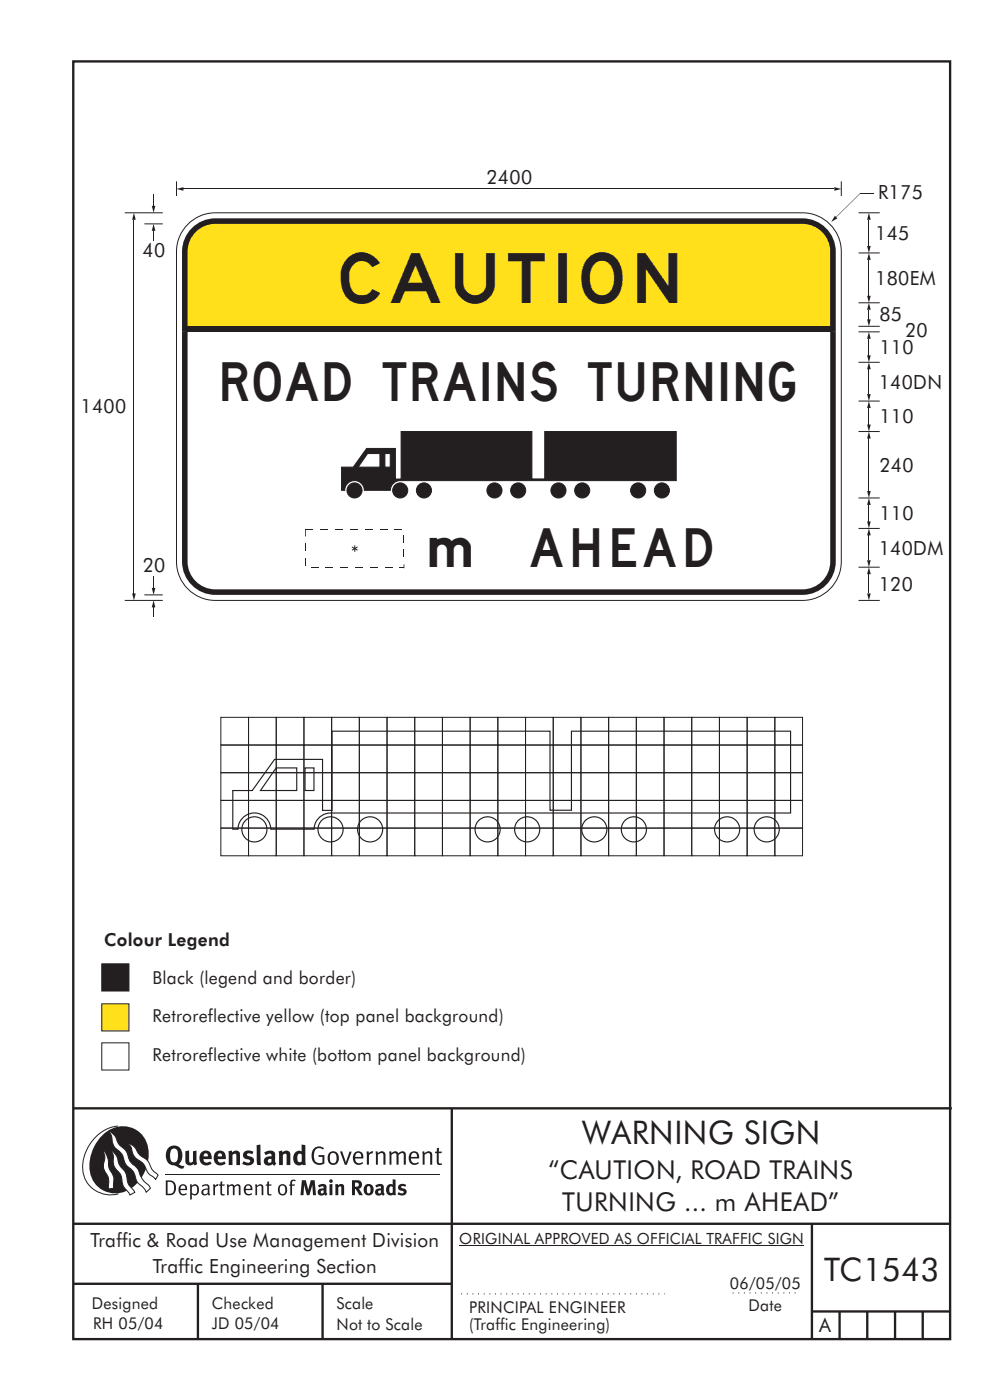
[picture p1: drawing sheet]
<svg xmlns="http://www.w3.org/2000/svg" width="217mm" height="303mm" viewBox="0 0 217 303" stroke-linecap="round" stroke-linejoin="round" font-family="sans-serif">
<g fill="none" stroke="#231f20" stroke-width=".51">
<path d="M15.9 13.3h189.9v276.9h-189.9zM15.9 240.2h190.3M97.9 240.1v50.1M15.9 265.2h190M15.9 278.2h82M42.9 278.2v12M69.9 278.2v12M175.9 265.2v25M175.9 284.2h30M181.9 284.2v6M187.9 284.2v6M193.9 284.2v6"/>
<path d="M199.9 284.2v6"/>
</g>
<path d="M99.9 280.4h44.1M158.7 280.2h14" fill="none" stroke="#231f20" stroke-width=".22" stroke-dasharray=".2 1" stroke-linecap="butt"/>
<path d="M99.5 269.9h74.7" fill="none" stroke="#231f20" stroke-width=".22"/>
<g fill="#231f20">
<path d="M68.1 248.8a1.61 1.61 0 0 1 2.1 0l-.2 .3a1.17 1.17 0 0 0-1.4-.2 1.17 1.17 0 0 0-.6 1.3 1.35 1.35 0 0 0 .3 1.4 1.35 1.35 0 0 0 1.4 .4l.1-.1v-1.2h-.7l-.2-.4h1.4v1.8a1.82 1.82 0 0 1-2.2 0 1.82 1.82 0 0 1-.6-2.1l.2-.7z" fill-rule="evenodd"/>
<path d="M71.4 249.7a1.59 1.59 0 0 0 .8 2.7 1.55 1.55 0 0 0 .9-2.4l-.1-.2a1.21 1.21 0 0 0-1.6-.1zM71.7 250a.83 .83 0 0 1 1 .1 .83 .83 0 0 1 .2 .9 .75 .75 0 0 1-.6 1.1 .75 .75 0 0 1-.8-.8v-1z" fill-rule="evenodd"/>
<path d="M73.7 249.6l.4-.1 .8 2.4 .8-2.3h.5l-1.1 2.8h-.4z" fill-rule="evenodd"/>
<path d="M76.8 249.9a1.53 1.53 0 0 0-.3 1.6 1.53 1.53 0 0 0 1.5 .9l.7-.3-.2-.3a.89 .89 0 0 1-1.1 .2 .89 .89 0 0 1-.5-1h1.8a1.15 1.15 0 0 0-.5-1.3 1.15 1.15 0 0 0-1.4 .2zM77.1 250a.67 .67 0 0 1 .9-.1 .67 .67 0 0 1 .3 .8h-1.4z" fill-rule="evenodd"/>
<path d="M79.4 249.6l.4-.1 .1 .4 .5-.4h.4l-.1 .5a.61 .61 0 0 0-.8 .6v1.8h-.4z" fill-rule="evenodd"/>
<path d="M81.3 249.6l.4-.1 .1 .4a.89 .89 0 0 1 1-.4 .89 .89 0 0 1 .7 .7v2.2h-.4l-.1-2.2-.1-.2-.3-.1-.8 .4v2.1h-.4z" fill-rule="evenodd"/>
<path d="M84.3 249.6l.4-.1 .1 .4a.83 .83 0 0 1 .8-.4 .83 .83 0 0 1 .7 .5 .86 .86 0 0 1 .9-.5 .86 .86 0 0 1 .7 .7v2.2h-.4l-.1-2.3a.5 .5 0 0 0-.8 0l-.3 .2v2.1h-.4v-2.2l-.4-.3-.7 .4v2.1h-.4z" fill-rule="evenodd"/>
<path d="M88.9 249.9a1.53 1.53 0 0 0-.3 1.6 1.53 1.53 0 0 0 1.5 .9l.6-.3-.1-.3a.89 .89 0 0 1-1.1 .2 .89 .89 0 0 1-.5-1h1.8a1.15 1.15 0 0 0-.5-1.3 1.15 1.15 0 0 0-1.4 .2zM89.2 250a.67 .67 0 0 1 .8-.1 .67 .67 0 0 1 .3 .8h-1.3z" fill-rule="evenodd"/>
<path d="M91.4 249.6l.5-.1 .1 .4a.89 .89 0 0 1 .9-.4 .89 .89 0 0 1 .7 .7v2.2h-.4v-2.2l-.1-.2-.3-.1-.8 .4v2.1h-.5z" fill-rule="evenodd"/>
<path d="M94.6 248.8l.5-.1v.9h.7l-.2 .3h-.6l.1 2.1 .1 .1h.5l.1 .3a.71 .71 0 0 1-1.2-.6v-1.9h-.4v-.3h.4z" fill-rule="evenodd"/>
<path d="M40.1 249.5l.9-.2v2a.46 .46 0 0 0 .2 .6 .46 .46 0 0 0 .6-.2v-2.2l.8-.2v2.4l.2 .5-.6 .4-.3-.3a1.03 1.03 0 0 1-1.2 .2 1.03 1.03 0 0 1-.6-1.1z" fill-rule="evenodd"/>
<path d="M43.6 249.8a1.64 1.64 0 0 0 0 2.2 1.64 1.64 0 0 0 2.2 .1l-.3-.4a.78 .78 0 0 1-.9 .3 .78 .78 0 0 1-.5-.8h1.8a1.37 1.37 0 0 0-.6-1.7 1.37 1.37 0 0 0-1.7 .3zM44.2 250.1a.48 .48 0 0 1 .6-.1 .48 .48 0 0 1 .2 .6h-.9z" fill-rule="evenodd"/>
<path d="M46.7 249.8a1.65 1.65 0 0 0-.2 1.9 1.65 1.65 0 0 0 1.8 .8l.6-.4-.3-.4a.78 .78 0 0 1-.9 .3 .78 .78 0 0 1-.5-.8h1.7a1.37 1.37 0 0 0-.5-1.7 1.37 1.37 0 0 0-1.7 .3zM47.3 250.1a.48 .48 0 0 1 .6-.1 .48 .48 0 0 1 .2 .6h-.9z" fill-rule="evenodd"/>
<path d="M49.4 249.5l.8-.2 .1 .4a.95 .95 0 0 1 1-.3 .95 .95 0 0 1 .7 .8v2.3h-.8v-2.3l-.3-.2-.5 .3v2.2h-.9z" fill-rule="evenodd"/>
<path d="M52.8 249.7a1.73 1.73 0 0 1 2.1-.1l-.3 .5-.5-.2a.42 .42 0 0 0-.6 .3l.1 .3a1.16 1.16 0 0 1 1.4 1.4 1.82 1.82 0 0 1-2.5 .3l.3-.6 .7 .3a.47 .47 0 0 0 .7-.3 .87 .87 0 0 0-1.1-.5l-.3-.2-.2-.4z" fill-rule="evenodd"/>
<path d="M57.2 249.8l.4 .5 .3-.1a.62 .62 0 0 1 .9 0v.4a1.21 1.21 0 0 0-1.3 .3 1.21 1.21 0 0 0-.2 1.3 1.19 1.19 0 0 0 1.7 .1l.4 .3 .5-.5-.3-.3v-1.4a.96 .96 0 0 0-1.3-1zM58.2 251.2l.6-.1v.7a.43 .43 0 0 1-.7 .1 .43 .43 0 0 1 .1-.7z" fill-rule="evenodd"/>
<path d="M60.3 249.5l.8-.2 .1 .4a.95 .95 0 0 1 1-.3 .95 .95 0 0 1 .7 .8v2.3h-.8v-2.3l-.3-.2-.5 .3v2.2h-.8z" fill-rule="evenodd"/>
<path d="M65.3 248l.1 1.5a1.29 1.29 0 0 0-1.4 .2 1.29 1.29 0 0 0-.5 1.3 1.24 1.24 0 0 0 .5 1.3 1.24 1.24 0 0 0 1.5 0v.2h.8l-.2-4.3zM64.7 250.1l.4-.1 .3 .2v1.5l-.3 .1a.48 .48 0 0 1-.7-.4v-.8z" fill-rule="evenodd"/>
<path d="M55.6 248.2l.8-.2 .2 4.5h-.8l-.1-.2z" fill-rule="evenodd"/>
</g>
<path d="M25.6 244a9 9 0 0 0-7.4 10.9 6.2 6.2 0 0 0 7.5 3.8M35.9 254.6h59.4" fill="none" stroke="#231f20" stroke-width=".22"/>
<path d="M22.3 245.9a5.7 5.7 0 0 1 6.5-1.4 5.7 5.7 0 0 1 3.4 5.7 8.6 8.6 0 0 1-6.2 8.3 5.7 5.7 0 0 1-6.6-7 9.9 9.9 0 0 1 2.9-5.6z" fill-rule="evenodd" fill="#231f20"/>
<path d="M27.6 247.7a3.1 3.1 0 0 1 2.3 2.2l.8 .7a3.2 3.2 0 0 1 2 2.4l.4 .6 1.1 1.1-.5 .9-.3-.3a3.5 3.5 0 0 1-1.8-2.1 3.8 3.8 0 0 0-2.1-2.2 3.5 3.5 0 0 1-1-2.2zM23.6 245.1a3.4 3.4 0 0 1 1.9 2.5l.7 .8a3.7 3.7 0 0 1 1.8 2.9l.7 1a3.5 3.5 0 0 1 1.7 2.5 6.3 6.3 0 0 0 1.9 2.2l.3 .5-.9 .9a6.1 6.1 0 0 0-2-2.2l-.3-.8a3.6 3.6 0 0 0-1.9-2.8l-.6-1a3.6 3.6 0 0 0-1.9-2.8 4.9 4.9 0 0 1-.9-2.8zM24.1 249.3a3.4 3.4 0 0 1 1.6 2.7l.6 1a3.8 3.8 0 0 1 1.3 3.1l.4 .7 1.2 1.6-1 .6-.6-.8a3.6 3.6 0 0 1-1.3-3.2l-.6-1a3.1 3.1 0 0 1-1.1-3.3zM22.4 249.3a5.1 5.1 0 0 1 1.2 3.7l.3 .7a3.1 3.1 0 0 1 .7 3l.1 .8-1.2 .2v-.8a3.5 3.5 0 0 0-.9-3.3 3.6 3.6 0 0 1 .1-2.5z" fill-rule="evenodd" fill="#fff" stroke="#231f20" stroke-width=".22"/>
<g fill="#231f20">
<path d="M36.5 248.7a2.51 2.51 0 0 0 .4 3.7l.8 .1a2.78 2.78 0 0 0 2 .7l.3-.6h-.6l-.7-.3a2.56 2.56 0 0 0 0-3.8 1.83 1.83 0 0 0-2.2 .2zM37.2 249.1a.87 .87 0 0 1 1 0 .87 .87 0 0 1 .3 .9v.4a1.17 1.17 0 0 1-.8 1.5l-.3-.1a2.38 2.38 0 0 1-.2-2.7z" fill-rule="evenodd"/>
<path d="M36.3 256.1v2.6a1.12 1.12 0 0 0 1.2-.3 1.12 1.12 0 0 0 .2-1.2l-.1-.5-.3-.4zM35.9 255.8h.7a1.48 1.48 0 0 1 1.5 2.1 1.24 1.24 0 0 1-1.3 1.1h-.9zM39.2 257.1l-.1 .5h1a.55 .55 0 0 0-.2-.6 .55 .55 0 0 0-.7 .1zM38.9 256.9a.95 .95 0 0 1 1.2-.1 .95 .95 0 0 1 .4 1.1h-1.4a.72 .72 0 0 0 .4 .8 .72 .72 0 0 0 .8-.2l.2 .3a1.18 1.18 0 0 1-1.6-.1 1.18 1.18 0 0 1-.1-1.6zM41.6 257.3v1.2a.7 .7 0 0 0 .9 .1 .7 .7 0 0 0 .2-.9 .61 .61 0 0 0-.4-.7 .61 .61 0 0 0-.7 .3zM41.1 256.7l.4-.1v.4a.95 .95 0 0 1 1.3-.2 .95 .95 0 0 1 .3 1.2 .92 .92 0 0 1-.5 .9 .92 .92 0 0 1-1-.1v1.1l-.4 .1zM44.1 258a.5 .5 0 0 0 .2 .8 .5 .5 0 0 0 .7-.4v-.6zM43.7 256.9a1 1 0 0 1 1.7 .3v1.4l.1 .2-.1 .3-.4-.3a.78 .78 0 0 1-1.3-.1 .78 .78 0 0 1 .8-1.1h.5a.58 .58 0 0 0-.3-.7 .58 .58 0 0 0-.8 .2zM46.1 256.7l.4-.1 .1 .4 .3-.3 .4-.1-.2 .4a.52 .52 0 0 0-.5 .5v1.5h-.4zM47.8 256.1l.4-.1-.1 .7h.6l-.1 .3h-.5v1.5a.35 .35 0 0 0 .5 .3l.1 .2a.57 .57 0 0 1-.6 .1 .57 .57 0 0 1-.4-.5v-1.6h-.3v-.3h.3zM49.1 256.7l.4-.1v.4l.3-.2a.64 .64 0 0 1 1 .2 .7 .7 0 0 1 .7-.4 .7 .7 0 0 1 .6 .6v1.8h-.4v-1.7l-.3-.4-.6 .4v1.7h-.4v-1.6a.38 .38 0 0 0-.2-.5 .38 .38 0 0 0-.5 .2l-.2 .2v1.7h-.3zM53.4 257.1l-.2 .5h1.1a.55 .55 0 0 0-.3-.6 .55 .55 0 0 0-.6 .1zM53.1 256.9a.95 .95 0 0 1 1.2-.1 .95 .95 0 0 1 .4 1.1h-1.5a.72 .72 0 0 0 .4 .8 .72 .72 0 0 0 .9-.2l.1 .3a1.18 1.18 0 0 1-1.6-.1 1.18 1.18 0 0 1 0-1.6zM55.2 256.7l.4-.1 .1 .4a.72 .72 0 0 1 .8-.4 .72 .72 0 0 1 .5 .6v1.8h-.3v-1.6a.45 .45 0 0 0-.3-.5 .45 .45 0 0 0-.6 .2l-.1 .2v1.7h-.4zM57.9 256.1l.4-.1v.7h.5l-.1 .3h-.5v1.5a.35 .35 0 0 0 .6 .3v.2a.57 .57 0 0 1-.6 .1 .57 .57 0 0 1-.3-.5v-1.6h-.3v-.3h.3zM60.8 257.1l-.2 .7a.65 .65 0 0 0 .2 .8 .65 .65 0 0 0 .9-.2v-.1a.93 .93 0 0 0-.7-1.4zM60.5 256.9a1.12 1.12 0 0 1 1.4 0 1.12 1.12 0 0 1 .2 1.5 1.01 1.01 0 0 1-1.2 .6 1.01 1.01 0 0 1-.7-1.2zM63.1 255.8l.4-.2 .6 .2-.2 .2-.3-.1-.3 .2v.6h.6l-.1 .3h-.5v2h-.4v-2h-.2v-.3h.2zM65.4 255.8l-.3 3.2h.6l.2-2.3 .6 2.3h.5l.7-2.3 .1 2.3h.6l-.2-3.2h-.9l-.5 2.1-.6-2.1zM68.9 256.9l.2 .4a.51 .51 0 0 1 .6-.3 .51 .51 0 0 1 .4 .4v.1a.88 .88 0 0 0-1.1 .4 .88 .88 0 0 0 .2 1.1 .9 .9 0 0 0 1.1-.2l.3 .3 .3-.4-.2-.2v-1.1a.87 .87 0 0 0-.5-.8 .87 .87 0 0 0-.9 .1zM69.6 258h.5v.5l-.2 .1h-.3l-.1-.1zM71.4 256.7v2.3h.6v-2.4zM71.3 256a.4 .4 0 0 0 .8 0 .4 .4 0 0 0-.8 0zM72.6 256.7l.1 2.3h.6v-1.7a.33 .33 0 0 1 .4-.2 .33 .33 0 0 1 .2 .4v1.5h.6v-1.7a.75 .75 0 0 0-.5-.7 .75 .75 0 0 0-.8 .3l-.1-.3zM76.2 255.8v3.2h.7v-1.3l.3 .2 .6 1.1h.8l-.9-1.4a.94 .94 0 0 0 .7-1 .94 .94 0 0 0-.9-.8zM76.9 256.3a.51 .51 0 0 1 .7 .1 .51 .51 0 0 1-.2 .7l-.5 .1zM79.1 256.9a1.19 1.19 0 0 0-.1 1.7 1.19 1.19 0 0 0 1.7 0 1.19 1.19 0 0 0 0-1.6 1.19 1.19 0 0 0-1.6-.1zM79.7 257.1l.2-.1a.99 .99 0 0 1 0 1.6 1.06 1.06 0 0 1-.2-1.5zM81.3 256.9l.3 .4a.51 .51 0 0 1 .5-.3 .51 .51 0 0 1 .4 .4v.1a.88 .88 0 0 0-1.1 .4 .88 .88 0 0 0 .2 1.1 .9 .9 0 0 0 1.1-.2l.3 .3 .4-.4-.3-.2v-1.1a.87 .87 0 0 0-.5-.8 .87 .87 0 0 0-.9 .1zM82 258h.5v.5l-.1 .1h-.3l-.2-.1zM85.1 255.5v1.2a1.21 1.21 0 0 0-1.4 .7 1.21 1.21 0 0 0 .3 1.5l.6 .2 .6-.2v.1h.6l-.1-3.4zM84.5 257.1l.6 .1-.1 1.2a.46 .46 0 0 1-.6 0 .46 .46 0 0 1-.1-.5zM86.5 256.8a.79 .79 0 0 0-.2 .9 .79 .79 0 0 0 .9 .4 .33 .33 0 0 1 .1 .5 .33 .33 0 0 1-.5 0l-.5-.3-.2 .5a1.15 1.15 0 0 0 1.2 .3 1.15 1.15 0 0 0 .8-1 1.49 1.49 0 0 0-1.2-.8 .4 .4 0 0 1 .3-.3 .4 .4 0 0 1 .4 .1l.2 .1 .2-.4a1.47 1.47 0 0 0-1.5 0z" fill-rule="evenodd"/>
</g>
<path d="M22 217.5h5.9v5.9h-5.9z" fill-rule="evenodd" fill="#ffe01b" stroke="#231f20" stroke-width=".22"/>
<path d="M22 208.9h5.9v5.9h-5.9z" fill-rule="evenodd" fill="#231f20" stroke="#231f20" stroke-width=".22"/>
<path d="M22 226h5.9v5.9h-5.9z" fill="none" stroke="#231f20" stroke-width=".22"/>
<path d="M40.7 48.6a8.4 8.4 0 0 1 5.9-2.5h127.2a8.4 8.4 0 0 1 8.4 8.4v67.2a8.4 8.4 0 0 1-8.4 8.4h-127.2a8.4 8.4 0 0 1-8.4-8.4v-67.2a8.4 8.4 0 0 1 2.5-5.9z" fill-rule="evenodd" fill="#fff" stroke="#231f20" stroke-width=".22"/>
<g fill="#231f20">
<path d="M39.4 71.9h141.6v49.8a7.2 7.2 0 0 1-7.2 7.2h-127.2a7.2 7.2 0 0 1-7.2-7.2z" fill-rule="evenodd"/>
<path d="M41.9 49.1a7.2 7.2 0 0 1 4.7-1.8h127.2a7.2 7.2 0 0 1 7.2 7.2v17.4h-141.6v-17.4a7.2 7.2 0 0 1 2.5-5.4z" fill-rule="evenodd"/>
<path d="M38.2 40.9l1.5-.3v.7l-1.5-.4 1.5-.3z" fill-rule="evenodd"/>
</g>
<path d="M39.8 40.9h140.9" fill="none" stroke="#231f20" stroke-width=".22"/>
<path d="M180.7 40.6l1.5 .3-1.5 .4v-.7l1.5 .3z" fill-rule="evenodd" fill="#231f20"/>
<path d="M38.2 39.3v3.2" fill="none" stroke="#231f20" stroke-width=".22"/>
<path d="M40.6 71.9h139.2v49.8a6 6 0 0 1-6 6h-127.2a6 6 0 0 1-6-6z" fill-rule="evenodd" fill="#fff"/>
<path d="M42.4 50.3a6 6 0 0 1 4.2-1.8h127.2a6 6 0 0 1 6 6v17.4h-139.2v-17.4a6 6 0 0 1 1.8-4.2z" fill-rule="evenodd" fill="#ffe01b"/>
<g fill="#231f20">
<path d="M40.2 70.7h140.2v1.2h-140.2z"/>
<path d="M76.3 118.4l.4 .3v-.5h.3l-.1 .5 .5-.3 .1 .2-.5 .3 .5 .2-.1 .2-.4-.2v.5h-.3v-.5l-.4 .2-.1-.2 .4-.2-.4-.3z" fill-rule="evenodd"/>
<path d="M188.2 122.9l.4 1.5h-.8l.4-1.5 .4 1.5z" fill-rule="evenodd"/>
</g>
<g fill="#231f20">
<path d="M66.2 114.6h1.7v.2h-1.7z"/>
<path d="M69.4 114.6h1.7v.2h-1.7z"/>
<path d="M72.6 114.6h1.7v.2h-1.7z"/>
<path d="M75.8 114.6h1.7v.2h-1.7z"/>
<path d="M79 114.6h1.7v.2h-1.7z"/>
<path d="M82.3 114.6h1.6v.2h-1.6z"/>
<path d="M85.5 114.6h1.7v.2h-1.7z"/>
<path d="M87.4 115.9h.2v1.6h-.2z"/>
<path d="M87.4 119.1h.2v1.7h-.2z"/>
<path d="M87.4 122.3h.2v.9l-.2-.1z"/>
<path d="M86.6 123h.9v.2h-.9z"/>
<path d="M83.4 123h1.7v.2h-1.7z"/>
<path d="M80.2 123h1.7v.2h-1.7z"/>
<path d="M77 123h1.6v.2h-1.6z"/>
<path d="M73.7 123h1.7v.2h-1.7z"/>
<path d="M70.5 123h1.7v.2h-1.7z"/>
<path d="M67.3 123h1.7v.2h-1.7z"/>
<path d="M66.1 121h.2v1.7h-.2z"/>
<path d="M66.1 117.8h.2v1.7h-.2z"/>
<path d="M66.1 114.6l.2 .1v1.6h-.2z"/>
</g>
<path d="M188.2 124.5v4.1" fill="none" stroke="#231f20" stroke-width=".22"/>
<g fill="#231f20">
<path d="M187.8 128.6h.8l-.4 1.5 .4-1.5-.4 1.5z" fill-rule="evenodd"/>
<path d="M188.2 114.5l.4 1.5h-.8l.4-1.5 .4 1.5z" fill-rule="evenodd"/>
</g>
<path d="M188.2 116.1v5.3" fill="none" stroke="#231f20" stroke-width=".22"/>
<g fill="#231f20">
<path d="M187.8 121.4h.8l-.4 1.5 .4-1.5-.4 1.5z" fill-rule="evenodd"/>
<path d="M188.2 78.5l.4 1.5h-.8l.4-1.5 .4 1.5z" fill-rule="evenodd"/>
</g>
<path d="M188.2 80.1v5.3" fill="none" stroke="#231f20" stroke-width=".22"/>
<g fill="#231f20">
<path d="M187.8 85.4h.8l-.4 1.5 .4-1.5-.4 1.5z" fill-rule="evenodd"/>
<path d="M188.2 107.9l.4 1.5h-.8l.4-1.5 .4 1.5z" fill-rule="evenodd"/>
</g>
<path d="M188.2 109.5v3.5" fill="none" stroke="#231f20" stroke-width=".22"/>
<g fill="#231f20">
<path d="M187.8 113h.8l-.4 1.5 .4-1.5-.4 1.5z" fill-rule="evenodd"/>
<path d="M188.2 71.9l.4 1.5h-.8l.4-1.5 .4 1.5z" fill-rule="evenodd"/>
</g>
<path d="M188.2 73.5v3.5" fill="none" stroke="#231f20" stroke-width=".22"/>
<g fill="#231f20">
<path d="M187.8 77h.8l-.4 1.5 .4-1.5-.4 1.5z" fill-rule="evenodd"/>
<path d="M188.2 65.6l.4 1.5h-.8l.4-1.5 .4 1.5z" fill-rule="evenodd"/>
</g>
<path d="M188.2 67.2v2" fill="none" stroke="#231f20" stroke-width=".22"/>
<g fill="#231f20">
<path d="M187.8 69.2h.8l-.4 1.5 .4-1.5-.4 1.5z" fill-rule="evenodd"/>
<path d="M188.2 54.8l.4 1.5h-.8l.4-1.5 .4 1.5z" fill-rule="evenodd"/>
</g>
<path d="M188.2 56.4v7.7" fill="none" stroke="#231f20" stroke-width=".22"/>
<g fill="#231f20">
<path d="M187.8 64.1h.8l-.4 1.5 .4-1.5-.4 1.5z" fill-rule="evenodd"/>
<path d="M188.2 46.1l.4 1.5h-.8l.4-1.5 .4 1.5z" fill-rule="evenodd"/>
</g>
<path d="M188.2 47.7v5.6" fill="none" stroke="#231f20" stroke-width=".22"/>
<g fill="#231f20">
<path d="M187.8 53.3h.8l-.4 1.5 .4-1.5-.4 1.5z" fill-rule="evenodd"/>
<path d="M188.2 93.5l.4 1.5h-.8l.4-1.5 .4 1.5z" fill-rule="evenodd"/>
</g>
<path d="M188.2 95.1v11.3" fill="none" stroke="#231f20" stroke-width=".22"/>
<path d="M187.8 106.4h.8l-.4 1.5 .4-1.5-.4 1.5z" fill-rule="evenodd" fill="#231f20"/>
<path d="M186 54.8h4.6M186 46.1h4.6M186 78.5h4.6M186 71.9h4.6M186 70.7h4.6M186 65.6h4.6M186 86.9h4.6M186 93.5h4.6M186 114.5h4.6M186 107.9h4.6M186 122.9h4.6" fill="none" stroke="#231f20" stroke-width=".22"/>
<path d="M180.8 46.8l.6 .5-1.4 .8z" fill-rule="evenodd" fill="#231f20"/>
<path d="M181.1 47l5.2-5.1z" fill="#231f20"/>
<path d="M27 46.1h8.3M31.3 48.5h4M33.3 42.1v2.5M186.3 41.9h3M27 130.1h8.3M31.3 128.9h4" fill="none" stroke="#231f20" stroke-width=".22"/>
<path d="M32.9 44.6h.8l-.4 1.5 .4-1.5-.4 1.5z" fill-rule="evenodd" fill="#231f20"/>
<path d="M33.3 124.9v2.5" fill="none" stroke="#231f20" stroke-width=".22"/>
<g fill="#231f20">
<path d="M32.9 127.4h.8l-.4 1.5 .4-1.5-.4 1.5z" fill-rule="evenodd"/>
<path d="M33.3 48.5l.4 1.5h-.8z" fill-rule="evenodd"/>
<path d="M33.3 130.1l.4 1.5h-.8z" fill-rule="evenodd"/>
<path d="M29 46.1l.4 1.5h-.8l.4-1.5 .4 1.5z" fill-rule="evenodd"/>
</g>
<g fill="#231f20">
<path d="M33.2 50.1l.1 1.9z"/>
<path d="M33.2 131.7l.1 1.9z"/>
</g>
<path d="M29 47.7v80.9" fill="none" stroke="#231f20" stroke-width=".22"/>
<path d="M28.6 128.6h.8l-.4 1.5 .4-1.5-.4 1.5z" fill-rule="evenodd" fill="#231f20"/>
<path d="M182.2 39.3v3.2M186 130.1h4.6" fill="none" stroke="#231f20" stroke-width=".22"/>
<path d="M75.2 106.3a1.63 1.63 0 0 0 3.2 0 1.63 1.63 0 0 0-3.2 0zM85.1 106.3a1.63 1.63 0 0 0 3.2 0 1.63 1.63 0 0 0-3.2 0zM105.5 106.3a1.63 1.63 0 0 0 3.2 0 1.63 1.63 0 0 0-3.2 0zM119.3 106.3a1.65 1.65 0 0 0 3.3 0 1.65 1.65 0 0 0-3.3 0zM136.6 106.3a1.65 1.65 0 0 0 3.3 0 1.65 1.65 0 0 0-3.3 0zM90.2 106.3a1.65 1.65 0 0 0 3.3 0 1.65 1.65 0 0 0-3.3 0zM110.6 106.3a1.65 1.65 0 0 0 3.3 0 1.65 1.65 0 0 0-3.3 0zM124.5 106.3a1.63 1.63 0 0 0 3.2 0 1.63 1.63 0 0 0-3.2 0zM141.7 106.3a1.65 1.65 0 0 0 3.3 0 1.65 1.65 0 0 0-3.3 0zM79.6 98.3l-2 2.9h4.7v-2.9zM83.4 98.3h1.1v2.9h-1.1zM74 101.2v5.1h.7a2.13 2.13 0 0 1 2.1-2.2 2.13 2.13 0 0 1 2.1 2.2h5.7a2.13 2.13 0 0 1 2.1-2.1h59.8v-10.7h-28.5v10.3h-2.8v-10.3h-28.3v10.3h-1.3v-6.6h-6.2l-2.9 4z" fill-rule="evenodd" fill="#231f20" stroke="#231f20" stroke-width=".22"/>
<path d="M188.2 86.9l.4 1.5h-.8l.4-1.5 .4 1.5z" fill-rule="evenodd" fill="#231f20"/>
<path d="M188.2 88.5v3.5" fill="none" stroke="#231f20" stroke-width=".22"/>
<path d="M187.8 92h.8l-.4 1.5 .4-1.5-.4 1.5z" fill-rule="evenodd" fill="#231f20"/>
<g fill="none" stroke="#231f20" stroke-width=".22">
<path d="M47.8 155.5h6v6h-6zM53.8 155.5h6v6h-6zM59.8 155.5h6v6h-6zM65.8 155.5h6v6h-6zM71.8 155.5h6v6h-6zM77.8 155.5h6v6h-6zM83.8 155.5h6v6h-6zM89.8 155.5h6v6h-6zM95.8 155.5h6v6h-6zM101.8 155.5h6v6h-6zM107.8 155.5h6v6h-6zM113.8 155.5h6v6h-6z"/>
<path d="M119.8 155.5h6v6h-6zM125.8 155.5h6v6h-6zM131.8 155.5h6v6h-6zM137.8 155.5h6v6h-6zM143.8 155.5h6v6h-6zM149.8 155.5h6v6h-6zM155.8 155.5h6v6h-6zM161.8 155.5h6v6h-6zM167.8 155.5h6v6h-6zM47.8 161.5h6v6h-6zM47.8 167.5h6v6h-6zM47.8 173.5h6v6h-6z"/>
<path d="M47.8 179.5h6v6h-6zM53.8 161.5h6v6h-6zM53.8 167.5h6v6h-6zM53.8 173.5h6v6h-6zM53.8 179.5h6v6h-6zM59.8 161.5h6v6h-6zM59.8 167.5h6v6h-6zM59.8 173.5h6v6h-6zM59.8 179.5h6v6h-6zM65.8 161.5h6v6h-6zM65.8 167.5h6v6h-6zM65.8 173.5h6v6h-6z"/>
<path d="M65.8 179.5h6v6h-6zM71.8 161.5h6v6h-6zM71.8 167.5h6v6h-6zM71.8 173.5h6v6h-6zM71.8 179.5h6v6h-6zM77.8 161.5h6v6h-6zM77.8 167.5h6v6h-6zM77.8 173.5h6v6h-6zM77.8 179.5h6v6h-6zM83.8 161.5h6v6h-6zM83.8 167.5h6v6h-6zM83.8 173.5h6v6h-6z"/>
<path d="M83.8 179.5h6v6h-6zM89.8 161.5h6v6h-6zM89.8 167.5h6v6h-6zM89.8 173.5h6v6h-6zM89.8 179.5h6v6h-6zM95.8 161.5h6v6h-6zM95.8 167.5h6v6h-6zM95.8 173.5h6v6h-6zM95.8 179.5h6v6h-6zM101.8 161.5h6v6h-6zM101.8 167.5h6v6h-6zM101.8 173.5h6v6h-6z"/>
<path d="M101.8 179.5h6v6h-6zM107.8 161.5h6v6h-6zM107.8 167.5h6v6h-6zM107.8 173.5h6v6h-6zM107.8 179.5h6v6h-6zM113.8 161.5h6v6h-6zM113.8 167.5h6v6h-6zM113.8 173.5h6v6h-6zM113.8 179.5h6v6h-6zM119.8 161.5h6v6h-6zM119.8 167.5h6v6h-6zM119.8 173.5h6v6h-6z"/>
<path d="M119.8 179.5h6v6h-6zM125.8 161.5h6v6h-6zM125.8 167.5h6v6h-6zM125.8 173.5h6v6h-6zM125.8 179.5h6v6h-6zM131.8 161.5h6v6h-6zM131.8 167.5h6v6h-6zM131.8 173.5h6v6h-6zM131.8 179.5h6v6h-6zM137.8 161.5h6v6h-6zM137.8 167.5h6v6h-6zM137.8 173.5h6v6h-6z"/>
<path d="M137.8 179.5h6v6h-6zM143.8 161.5h6v6h-6zM143.8 167.5h6v6h-6zM143.8 173.5h6v6h-6zM143.8 179.5h6v6h-6zM149.8 161.5h6v6h-6zM149.8 167.5h6v6h-6zM149.8 173.5h6v6h-6zM149.8 179.5h6v6h-6zM155.8 161.5h6v6h-6zM155.8 167.5h6v6h-6zM155.8 173.5h6v6h-6z"/>
<path d="M155.8 179.5h6v6h-6zM161.8 161.5h6v6h-6zM161.8 167.5h6v6h-6zM161.8 173.5h6v6h-6zM161.8 179.5h6v6h-6zM167.8 161.5h6v6h-6zM167.8 167.5h6v6h-6zM167.8 173.5h6v6h-6zM167.8 179.5h6v6h-6z"/>
</g>
<path d="M55.1 182.3v.3zM55.1 182.3l.8-.1 1-.6 .2 .1-1.1 .7-.9 .2zM57.7 179.7h.2l-.1 .9-.7 1.1-.2-.1 .7-1zM57.7 179.7h.2zM57.7 179.7h.2zM57.1 177.7l.7 1.1 .1 .9h-.2l-.1-.8-.7-1zM57.1 177.7l-.1 .1zM55.1 176.9l.9 .1 1.1 .7-.2 .2-1-.6-.8-.2zM55.1 176.9v.2zM55.1 176.9v.2zM53.1 177.7l1.1-.7 .9-.1v.2l-.8 .2-1 .6zM53.2 177.8l.1 .1zM53.1 177.7l.2 .2-.7 1-.1 .8h-.2l.1-.9zM52.3 179.7h.2zM52.3 179.7h.2zM52.3 179.7h.2l.1 .8 .7 1.1-.2 .1-.7-1.1zM53.1 181.7h.1zM53.3 181.6l1 .6 .8 .1v.3l-1.3-.3-.7-.6zM55.1 182.3v.3zM71.6 182.3v.3zM71.6 182.3l.8-.1 1-.6 .2 .1-1.1 .7-.9 .2zM74.2 179.7h.2l-.1 .9-.7 1.1-.2-.1 .7-1zM74.2 179.7h.2zM74.2 179.7h.2zM73.6 177.7l.7 1.1 .1 .9h-.2l-.1-.8-.7-1zM73.6 177.7l-.1 .1zM71.6 176.9l.9 .1 1.1 .7-.2 .2-1-.6-.8-.2zM71.6 176.9v.2zM71.6 176.9v.2zM69.6 177.7l1.1-.7 .9-.1v.2l-.8 .2-1 .6zM69.7 177.8l.1 .1zM69.6 177.7l.2 .2-.7 1-.1 .8h-.3l.2-.9zM68.7 179.7h.3zM68.7 179.7h.3zM68.7 179.7h.3l.1 .8 .7 1.1-.2 .1-.7-1.1zM69.6 181.7h.1zM69.8 181.6l1 .6 .8 .1v.3l-1.3-.3-.7-.6zM71.6 182.3v.3zM105.6 182.3v.3zM105.6 182.3l.8-.1 1.1-.6 .1 .1-1.1 .7-.9 .2zM108.2 179.7h.3l-.2 .9-.7 1.1-.1-.1 .6-1zM108.2 179.7h.3zM108.2 179.7h.3zM107.5 177.9l.1-.2 .5 .7 .4 1.3h-.3l-.1-.8zM107.6 177.7l-.1 .1zM105.6 176.9l.9 .1 1.1 .7-.1 .2-1.1-.6-.8-.2zM105.6 176.9v.2zM105.6 176.9v.2zM103.6 177.7l1.1-.7 .9-.1v.2l-.8 .2-1 .6zM103.7 177.8l.1 .1zM103.6 177.7l.2 .2-.6 1-.2 .8h-.2l.1-.9zM102.8 179.7h.2zM102.8 179.7h.2zM102.8 179.7h.2l.2 .8 .6 1.1-.2 .1-.7-1.1zM103.7 181.7h-.1zM103.8 181.6l1 .6 .8 .1v.3l-1.3-.3-.7-.6zM105.6 182.3v.3zM128.7 182.3v.3zM128.7 182.3l.9-.1 1-.6 .1 .1-1.1 .7-.9 .2zM131.3 179.7h.3l-.2 .9-.7 1.1-.1-.1 .6-1zM131.3 179.7h.3zM131.3 179.7h.3zM130.6 177.9l.1-.2 .6 .7 .3 1.3h-.3l-.1-.8zM128.7 176.9l.9 .1 1.1 .7-.1 .2-1-.6-.9-.2zM128.7 176.9v.2zM128.7 176.9v.2zM126.7 177.7l1.1-.7 .9-.1v.2l-.8 .2-1 .6zM126.7 177.7l.2 .2-.6 1-.2 .8h-.2l.1-.9zM125.9 179.7h.2zM125.9 179.7h.2zM125.9 179.7h.2l.2 .8 .6 1.1-.2 .1-.7-1.1zM126.8 181.7h-.1zM126.9 181.6l1 .6 .8 .1v.3l-1.3-.3-.7-.6zM128.7 182.3v.3zM157.5 182.3v.3zM157.5 182.3l.8-.1 1-.6 .2 .1-1.1 .7-.9 .2zM160.1 179.7h.2l-.1 .9-.7 1.1-.2-.1 .7-1zM160.1 179.7h.2zM160.1 179.7h.2zM159.3 177.9l.2-.2 .5 .7 .3 1.3h-.2l-.1-.8zM157.5 176.9l.9 .1 1.1 .7-.2 .2-1-.6-.8-.2zM157.5 176.9v.2zM157.5 176.9v.2zM155.5 177.7l1.1-.7 .9-.1v.2l-.8 .2-1 .6zM155.5 177.7l.2 .2-.7 1-.1 .8h-.2l.1-.9zM154.7 179.7h.2zM154.7 179.7h.2zM154.7 179.7h.2l.1 .8 .7 1.1-.2 .1-.7-1.1zM155.6 181.7h-.1zM155.7 181.6l1 .6 .8 .1v.3l-1.3-.3-.7-.6zM157.5 182.3v.3zM80.2 182.3v.3zM80.2 182.3l.8-.1 1-.6 .2 .1-1.1 .7-.9 .2zM82.8 179.7h.2l-.1 .9-.7 1.1-.2-.1 .6-1zM82.8 179.7h.2zM82.8 179.7h.2zM82.2 177.7l.7 1.1 .1 .9h-.2l-.2-.8-.6-1zM82.2 177.7l-.1 .1zM80.2 176.9l.9 .1 1.1 .7-.2 .2-1-.6-.8-.2zM80.2 176.9v.2zM80.2 176.9v.2zM78.2 177.7l1.1-.7 .9-.1v.2l-.9 .2-1 .6zM78.2 177.8l.1 .1zM78.2 177.7l.1 .2-.6 1-.1 .8h-.3l.2-.9zM77.3 179.7h.3zM77.3 179.7h.3zM77.3 179.7h.3l.1 .8 .6 1.1-.1 .1-.7-1.1zM78.3 181.6l1 .6 .9 .1v.3l-1.3-.3-.7-.6zM80.2 182.3v.3zM114.2 182.3v.3zM114.2 182.3l.8-.1 1-.6 .2 .1-1.1 .7-.9 .2zM116 181.6l.1 .1zM116.8 179.7h.2l-.1 .9-.7 1.1-.2-.1 .7-1zM116.8 179.7h.2zM116.8 179.7h.2zM116.2 177.7l.7 1.1 .1 .9h-.2l-.1-.8-.7-1zM116.2 177.7l-.1 .1zM114.2 176.9l.9 .1 1.1 .7-.2 .2-1-.6-.8-.2zM114.2 176.9v.2zM114.2 176.9v.2zM112.2 177.7l1.1-.7 .9-.1v.2l-.8 .2-1 .6zM112.2 177.7l.2 .2-.7 1-.1 .8h-.3l.2-.9zM111.3 179.7h.3zM111.3 179.7h.3zM111.3 179.7h.3l.1 .8 .7 1.1-.2 .1-.7-1.1zM112.2 181.7h.1zM112.4 181.6l1 .6 .8 .1v.3l-1.3-.3-.7-.6zM114.2 182.3v.3zM137.3 182.3v.3zM137.3 182.3l.8-.1 1-.6 .2 .1-1.1 .7-.9 .2zM139.9 179.7h.2l-.1 .9-.7 1.1-.2-.1 .7-1zM139.9 179.7h.2zM139.9 179.7h.2zM139.3 177.7l.7 1.1 .1 .9h-.2l-.1-.8-.7-1zM137.3 176.9l.9 .1 1.1 .7-.2 .2-1-.6-.8-.2zM137.3 176.9v.2zM137.3 176.9v.2zM135.3 177.7l1.1-.7 .9-.1v.2l-.8 .2-1 .6zM135.3 177.7l.2 .2-.7 1-.1 .8h-.2l.1-.9zM134.5 179.7h.2zM134.5 179.7h.2zM134.5 179.7h.2l.1 .8 .7 1.1-.2 .1-.7-1.1zM135.3 181.7h.1zM135.5 181.6l1 .6 .8 .1v.3l-1.3-.3-.7-.6zM137.3 182.3v.3zM166.1 182.3v.3zM166.1 182.3l.8-.1 1-.6 .2 .1-1.1 .7-.9 .2zM168.7 179.7h.2l-.1 .9-.7 1.1-.2-.1 .6-1zM168.7 179.7h.2zM168.7 179.7h.2zM168.1 177.7l.7 1.1 .1 .9h-.2l-.2-.8-.6-1zM166.1 176.9l.9 .1 1.1 .7-.2 .2-1-.6-.8-.2zM166.1 176.9v.2zM166.1 176.9v.2zM164.1 177.7l1.1-.7 .9-.1v.2l-.9 .2-1 .6zM164.1 177.7l.1 .2-.6 1-.1 .8h-.3l.2-.9zM163.2 179.7h.3zM163.2 179.7h.3zM163.2 179.7h.3l.1 .8 .6 1.1-.1 .1-.7-1.1zM164.2 181.6l1 .6 .9 .1v.3l-1.3-.3-.7-.6zM166.1 182.3v.3zM59.7 166.3l.2 .2-3.4 4.9-.2-.2zM56.3 171.2l.1 .2h-.2zM56.4 171.2h7.9v.2h-7.9zM64.3 171.3l.1 .1zM64.2 166.4h.2v4.9h-.2zM64.3 166.3l.1 .1zM59.8 166.3h4.5v.2h-4.5zM59.7 166.3l.1 .1zM66.1 171.2h1.9v.2h-1.9zM65.9 171.3l.2 .1zM65.9 166.4h.3v4.9h-.3zM65.9 166.3l.2 .1zM66.1 166.3h1.9v.2h-1.9zM68 166.3l.1 .1zM67.9 166.4h.2v4.9h-.2zM68 171.3l.1 .1zM71.8 158.5h.2v17.1h-.2zM71.9 175.6l.1 .1zM69.9 175.5h2v.2h-2zM69.7 175.6l.2 .1zM69.7 164.6h.3v11h-.3zM69.9 164.4l.1 .2zM59.5 164.4h10.4v.3h-10.4zM59.4 164.4l.1 .2zM59.4 164.5l.2 .1-4.9 6.8-.2-.2zM54.6 171.3l.1 .1zM50.4 171.2h4.2v.2h-4.2zM50.3 171.2l.1 .1zM50.3 171.3h.2v8.4h-.2zM50.3 179.7l.1 .1zM50.4 179.6h1.1v.2h-1.1zM51.5 179.7l.2 .1zM51.4 179.6l.3 .1zM51.6 179.6h.1zM51.5 178.8l.3 .1-.1 .7h-.3zM51.8 178l.2 .2-.2 .7-.3-.1zM52.5 177.1a3.7 3.7 0 0 1 2.6-1v.2a3.4 3.4 0 0 0-3.1 1.9l-.2-.2zM55.1 176.1v.2zM55.1 176.1v.1zM55.1 176.1l.9 .1-.1 .2-.8-.1zM56 176.2l.7 .2-.1 .2-.7-.2zM56.7 176.4v.1zM56.7 176.4a3.7 3.7 0 0 1 2.1 3.3h-.3a3.5 3.5 0 0 0-1.9-3.1zM58.5 179.7l.2 .1zM58.7 179.6h9.3v.2h-9.3zM68 179.7l.2 .1zM67.9 179.6l.3 .1zM68 179.6h.2zM68 178.8l.3 .1-.1 .7h-.3zM68.3 178.1l.2 .1-.2 .7-.3-.1zM69 177.1a3.7 3.7 0 0 1 2.6-1v.2a3.4 3.4 0 0 0-3.1 1.9l-.2-.1zM71.6 176.1h99.6v.2h-99.6zM171.2 176.2l.2 .1zM171.1 158.5h.3v17.7h-.3zM171.2 158.3l.2 .2zM123.8 158.3h47.4v.3h-47.4zM123.7 158.3l.1 .2zM123.7 158.5h.2v17.1h-.2zM123.8 175.6l.1 .1zM119.1 175.5h4.7v.2h-4.7zM119 175.6l.1 .1zM119 158.5h.3v17.1h-.3zM119.1 158.3l.2 .2zM71.9 158.3h47.2v.3h-47.2zM71.8 158.3l.1 .2z" fill="#231f20"/>
<text font-size="10.8" fill="#231f20" x="73.8" y="65.6">CAUTION</text>
<g font-size="8.4" fill="#231f20">
<text x="48.2" y="86.9">ROAD TRAINS TURNING</text>
<text x="114.9" y="122.9">AHEAD</text>
</g>
<g font-size="7.1" fill="#231f20">
<text x="126.1" y="248">WARNING SIGN</text>
<text x="178.5" y="277.7">TC1543</text>
</g>
<text font-size="6.3" fill="#231f20" x="93.1" y="122.9">m</text>
<g font-size="5.6" fill="#231f20">
<text x="118.8" y="255.6">“CAUTION, ROAD TRAINS</text>
<text x="121.8" y="262.3">TURNING ... m AHEAD”</text>
</g>
<g font-size="4.2" fill="#231f20">
<text x="105.4" y="39.8">2400</text>
<text x="190.2" y="43.1">R175</text>
<text x="189.6" y="52">145</text>
<text x="30.9" y="55.7">40</text>
<text x="189.6" y="61.7">180EM</text>
<text x="190.5" y="69.7">85</text>
<text x="190.5" y="76.7">110</text>
<text x="196" y="72.9">20</text>
<text x="17.4" y="89.6">1400</text>
<text x="190.3" y="84.2">140DN</text>
<text x="190.5" y="91.7">110</text>
<text x="190.5" y="102.2">240</text>
<text x="190.5" y="112.7">110</text>
<text x="30.9" y="123.9">20</text>
<text x="190.3" y="120.2">140DM</text>
<text x="190.3" y="128">120</text>
<text x="19.6" y="270.2">Traffic &amp; Road Use Management Division</text>
<text x="33.1" y="275.8">Traffic Engineering Section</text>
<text x="177.5" y="288.6">A</text>
</g>
<g font-size="3.9" fill="#231f20">
<text x="22.6" y="204.9">Colour Legend</text>
<text x="33" y="213.2">Black (legend and border)</text>
<text x="33" y="221.5">Retroreflective yellow (top panel background)</text>
<text x="33" y="230">Retroreflective white (bottom panel background)</text>
</g>
<g font-size="3.5" fill="#231f20">
<text x="158.1" y="279.3">06/05/05</text>
<text x="19.9" y="283.6">Designed</text>
<text x="45.9" y="283.6">Checked</text>
<text x="72.9" y="283.6">Scale</text>
<text x="101.6" y="284.6">PRINCIPAL ENGINEER</text>
<text x="162.1" y="284.2">Date</text>
<text x="20.2" y="288">RH 05/04</text>
<text x="45.9" y="288">JD 05/04</text>
<text x="72.9" y="288.2">Not to Scale</text>
<text x="101.6" y="288.3">(Traffic Engineering)</text>
</g>
<text font-size="3.4" fill="#231f20" x="99.5" y="269.5">ORIGINAL APPROVED AS OFFICIAL TRAFFIC SIGN</text>
</svg>
